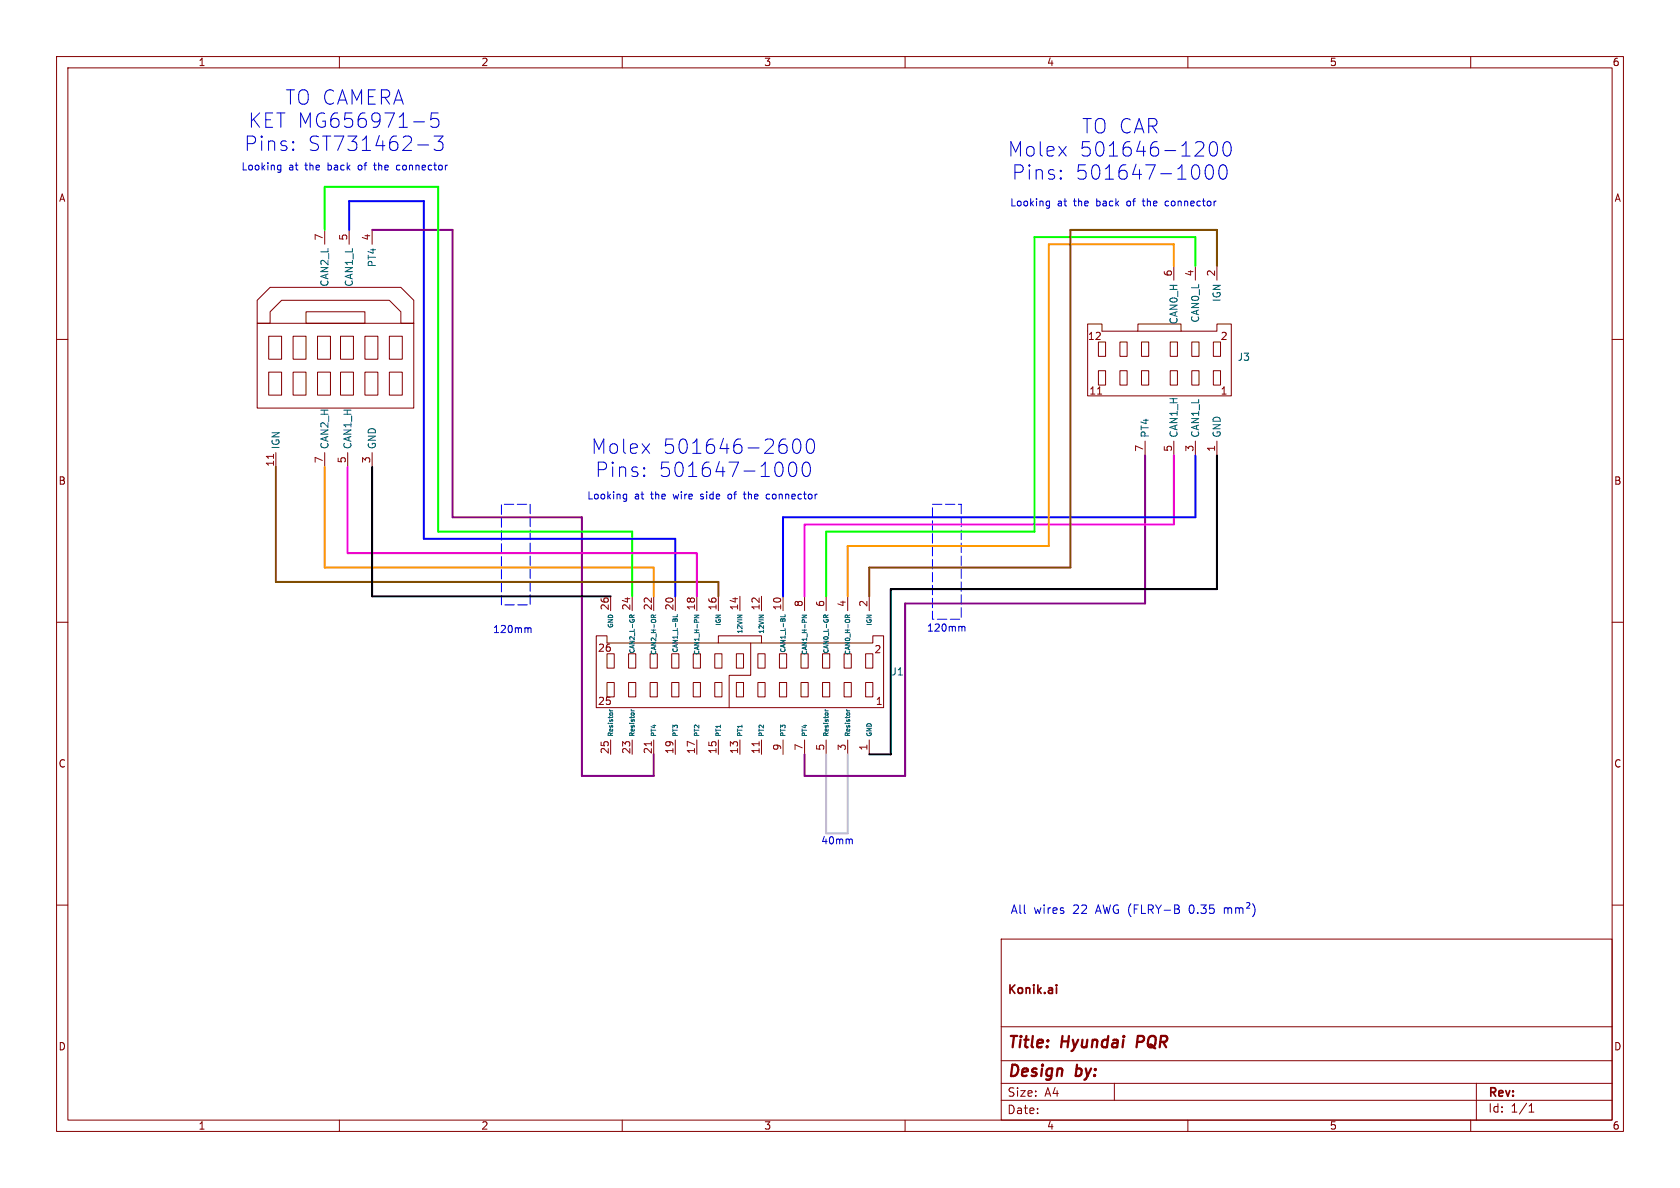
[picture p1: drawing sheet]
<svg xmlns="http://www.w3.org/2000/svg" width="297mm" height="210mm" viewBox="0 0 297 210" stroke-linecap="round" stroke-linejoin="round" font-family="sans-serif">
<g fill="none" stroke="#840000" stroke-width=".18">
<path d="M10 10h277v190h-277zM12 12h273v186h-273zM60 10v2M110 10v2M160 10v2M210 10v2M260 10v2M45.5 57.2h27.7v14.9h-27.7zM45.5 53.1l2.3-2.3h23.1l2.3 2.3v4.1h-2.3v-2.1l-2.1-2h-19l-2 2v2.1h-2.3zM47.5 59.4h2.3v4.1h-2.3zM51.8 59.4h2.3v4.1h-2.3zM54.1 55.1h10.4v2.1h-10.4z"/>
<path d="M56.1 59.4h2.3v4.1h-2.3zM57.4 40.6v2.6M60.2 59.4h2.3v4.1h-2.3zM61.7 40.6v2.6M64.5 59.4h2.3v4.1h-2.3zM65.8 40.6v2.6M68.8 59.4h2.3v4.1h-2.3zM192.3 57.3h2.5v1.2h6.4v-1.2h7.6v1.2h6.3v-1.2h2.6v12.7h-25.4zM194 58.7l.4 .1 .1 .3-.8 .9h.8M201.2 58.5h7.6M207.5 47v2.5M211.3 47v2.5"/>
<path d="M215.1 47v2.5M10 60h2M47.5 65.8h2.3v4.1h-2.3zM51.8 65.8h2.3v4.1h-2.3zM56.1 65.8h2.3v4.1h-2.3zM60.2 65.8h2.3v4.1h-2.3zM64.5 65.8h2.3v4.1h-2.3zM68.8 65.8h2.3v4.1h-2.3zM194 69.7h.8M194.2 60.5h1.3v2.5h-1.3zM194.2 65.5h1.3v2.6h-1.3zM198 60.5h1.3v2.5h-1.3z"/>
<path d="M198 65.5h1.3v2.6h-1.3zM201.8 60.5h1.3v2.5h-1.3zM201.8 65.5h1.3v2.6h-1.3zM202.4 78v2.5M206.9 60.5h1.3v2.5h-1.3zM206.9 65.5h1.3v2.6h-1.3zM207.5 78v2.5M210.7 60.5h1.3v2.5h-1.3zM210.7 65.5h1.3v2.6h-1.3zM211.3 78v2.5M214.5 60.5h1.3v2.5h-1.3zM214.5 65.5h1.3v2.6h-1.3z"/>
<path d="M215.1 78v2.5M285 60h2M48.8 80v2.6M57.4 80v2.6M61.5 80v2.6M65.8 80v2.6M10 110h2M105.4 112.4h1.9v1.3h19.7v-1.3h7.6v1.3h19.7v-1.3h1.9v12.7h-50.8zM107.3 115.6h1.3v2.5h-1.3zM107.9 105.4v2.6M111.1 115.6h1.3v2.5h-1.3zM111.8 105.4v2.6"/>
<path d="M114.9 115.6h1.3v2.5h-1.3zM115.6 105.4v2.6M118.7 115.6h1.3v2.5h-1.3zM119.4 105.4v2.6M122.6 115.6h1.2v2.5h-1.2zM123.2 105.4v2.6M126.4 115.6h1.2v2.5h-1.2zM127 113.7h7.6M127 105.4v2.6M130.2 115.6h1.2v2.5h-1.2zM130.8 105.4v2.6M132.7 113.7v5.7h-3.8v5.7"/>
<path d="M134 115.6h1.3v2.5h-1.3zM134.6 105.4v2.6M137.8 115.6h1.3v2.5h-1.3zM138.4 105.4v2.6M141.6 115.6h1.3v2.5h-1.3zM142.2 105.4v2.6M145.4 115.6h1.3v2.5h-1.3zM146 105.4v2.6M149.2 115.6h1.3v2.5h-1.3zM149.9 105.4v2.6M153 115.6h1.3v2.5h-1.3zM153.7 105.4v2.6"/>
<path d="M285 110h2M107.3 120.7h1.3v2.5h-1.3zM107.9 130.8v2.6M111.1 120.7h1.3v2.5h-1.3zM111.8 130.8v2.6M114.9 120.7h1.3v2.5h-1.3zM115.6 130.8v2.6M118.7 120.7h1.3v2.5h-1.3zM119.4 130.8v2.6M122.6 120.7h1.2v2.5h-1.2zM123.2 130.8v2.6M126.4 120.7h1.2v2.5h-1.2z"/>
<path d="M127 130.8v2.6M130.2 120.7h1.2v2.5h-1.2zM130.8 130.8v2.6M134 120.7h1.3v2.5h-1.3zM134.6 130.8v2.6M137.8 120.7h1.3v2.5h-1.3zM138.4 130.8v2.6M141.6 120.7h1.3v2.5h-1.3zM142.2 130.8v2.6M145.4 120.7h1.3v2.5h-1.3zM146 130.8v2.6M149.2 120.7h1.3v2.5h-1.3z"/>
<path d="M149.9 130.8v2.6M153 120.7h1.3v2.5h-1.3zM153.7 130.8v2.6M10 160h2M177 166h108v32h-108zM285 160h2M60 198v2M110 198v2M160 198v2M177 194.5h108M177 191.5h108M177 187.5h108"/>
<path d="M177 181.5h108M197 191.5v3M210 198v2M260 198v2M261 191.5v6.5M270.3 196.6h.9M270.3 195.5l.4-.4v1.5"/>
</g>
<path d="M201.2 183.1l-.3 2" fill="none" stroke="#840000" stroke-width=".4"/>
<path d="M186.8 174.1v.1M186.8 174.6v1" fill="none" stroke="#840000" stroke-width=".3"/>
<path d="M48.4 80.3v.7M115.2 131.1v.7M134.2 131.1v.7" fill="none" stroke="#a90000" stroke-width=".18"/>
<g fill="none" stroke="#006464" stroke-width=".18">
<path d="M111.7 108.7l-.3 .1-.1 .4M111.7 108.7v.1M111.7 108.8v.4M112.1 108.7l-.4 .3M115.1 109.2v-.3l.2-.2 .2 .1 .1 .4M115.9 108.7l-.3 .3M119.7 108.6v.4h-.8M122.8 108.7h.8l-.8 .5h.8M130.4 108.7h.8l-.8 .5M134.2 108.7h.8l-.8 .5M138.8 108.6v.4h-.8M141.8 108.7h.8l-.8 .5h.8"/>
<path d="M145.6 109.2v-.3l.2-.2 .2 .1v.4M146.4 108.7l-.4 .3M149.8 108.7l-.3 .1-.1 .4M149.8 108.7v.1M149.8 108.8v.4M150.2 108.7l-.4 .3M107.8 125.7h.5M107.8 125.4l.1 .3M111.6 125.7h.5M111.6 125.4l.1 .3M145.9 125.7h.5M145.9 125.4l.1 .3"/>
<path d="M149.7 125.7h.5M149.7 125.4l.1 .3"/>
</g>
<path d="M93.7 89.1v17.8h-5.1v-17.8h5.1M169.9 89.1v20.4h-5.1v-20.4h5.1" fill="none" stroke="#00f" stroke-width=".18" stroke-dasharray="1.7 .6"/>
<path d="M215.1 47v-6.4h-25.9v59.7h-35.5v5.1M48.8 82.6v20.3h78.2v2.5" fill="none" stroke="#804d00" stroke-width=".35"/>
<path d="M65.8 82.6v22.8h42.1M215.1 80.5v23.6h-57.6v29.3h-3.8" fill="none" stroke="#000" stroke-width=".35"/>
<path d="M57.4 40.6v-7.6h20.1v61h34.3v11.4M211.3 47v-5.1h-28.4v52.1h-36.9v11.4" fill="none" stroke="#0f0" stroke-width=".35"/>
<path d="M207.5 47v-3.8h-22.1v53.3h-35.5v8.9M57.4 82.6v17.7h58.2v5.1" fill="none" stroke="#f90" stroke-width=".35"/>
<path d="M61.5 82.6v15.2h61.7v7.6M207.5 80.5v12.2h-65.3v12.7" fill="none" stroke="#f0f" stroke-width=".35"/>
<path d="M65.8 40.6h14.2v50.8h22.9v45.8h12.7v-3.8M202.4 80.5v26.2h-42.4v30.5h-17.8v-3.8" fill="none" stroke="#840084" stroke-width=".35"/>
<path d="M61.7 40.6v-5h13.2v59.7h44.5v10.1M211.3 80.5v10.9h-72.9v14" fill="none" stroke="#00f" stroke-width=".35"/>
<path d="M146 133.4v13.9h3.9v-13.9" fill="none" stroke="#c2c2c2" stroke-width=".35"/>
<g fill="none" stroke="#0000c2" stroke-width=".18">
<path d="M77.5 20h-1.2l-.2 1.2 .4-.3 .8 .2 .3 .3-.1 .9-.4 .2h-.6l-.4-.2M49.3 29.2l.4 .1M49.7 29.2v1l-.2 .2-.3 .1M49.7 30h-.4M51.8 26.4l.1 .1-.1 .1M51.8 25l.1 .1-.1 .2M66 29.2h.5M66.2 28.8l.1 1.2M70.6 29.2l-.4 .1-.1 .1 .1 .5 .4 .1M73.1 21.5h2M73.8 25.6h2M76.7 24.1h1.6l-.8 .9a.69 .69 0 0 1 .8 .5v.6l-.2 .4-.3 .1h-.7l-.4-.2"/>
<path d="M185.2 35.6h.3M185.5 35.6v1l-.1 .2h-.3M185.5 36.3l-.3 .1M187.5 31.4l.2 .2-.2 .1M187.5 30.1l.2 .1-.2 .1M201.9 35.6h.5M202.1 35.1l.1 1.2M206.5 35.6h-.4l-.1 .2v.5l.5 .1M211.2 27.6h1.6M212 29.6l.1 .5-.1 1.1M212.7 25.3l.1 .2-.1 .6M213.3 29.4a.61 .61 0 0 1 .6-.3 .61 .61 0 0 1 .5 .5 1.49 1.49 0 0 1-.5 2.1 .65 .65 0 0 1-.7-.5 2.17 2.17 0 0 1 .1-1.8z"/>
<path d="M214 25.3a.61 .61 0 0 1 .6-.2 .61 .61 0 0 1 .5 .4 1.49 1.49 0 0 1-.5 2.1 .65 .65 0 0 1-.7-.5 2.17 2.17 0 0 1 .1-1.8zM215.7 29.4a.61 .61 0 0 1 .6-.3 .61 .61 0 0 1 .5 .5 1.49 1.49 0 0 1-.5 2.1 .65 .65 0 0 1-.7-.5 2.17 2.17 0 0 1 .1-1.8zM216.4 25.3a.61 .61 0 0 1 .7-.2 .61 .61 0 0 1 .4 .4 1.49 1.49 0 0 1-.5 2.1 .65 .65 0 0 1-.7-.5 2.17 2.17 0 0 1 .1-1.8zM139 78.8l.2 .3-.2 .8M140.4 77.8a.61 .61 0 0 1 .6-.2 .61 .61 0 0 1 .5 .5 1.49 1.49 0 0 1-.5 2 .65 .65 0 0 1-.8-.4 2.17 2.17 0 0 1 .2-1.9zM142.8 77.8a.61 .61 0 0 1 .6-.2 .61 .61 0 0 1 .5 .5 1.49 1.49 0 0 1-.5 2 .65 .65 0 0 1-.7-.4 2.17 2.17 0 0 1 .1-1.9zM110.4 87.4h.4M110.8 87.4v1l-.1 .2h-.3M110.8 88.1l-.4 .1M113.9 84l.1 .1-.1 .1M113.9 82.7l.1 .1-.1 .1M128.8 87.4l-.1 .2 .1 .5"/>
<path d="M131.4 87.4h.5M131.6 86.9v1.1l.3 .2M136.1 87.4h-.4l-.2 .2 .1 .5h.5M138.3 82.2l.1 .5-.1 1M139.8 81.8a.6 .6 0 0 1 .9 .4 1.49 1.49 0 0 1-.5 2 .65 .65 0 0 1-.7-.5 1.98 1.98 0 0 1 .3-1.9zM142.2 81.8a.6 .6 0 0 1 .9 .4 1.49 1.49 0 0 1-.4 2 .65 .65 0 0 1-.8-.5 1.98 1.98 0 0 1 .3-1.9zM93.4 111h.4l.1 .8M170.1 110.8h.4l.1 .8M150.3 148.3l.4 .2v.7M220.4 159.6l.3-.1a.3 .3 0 0 1 .2 .5l-.5 .5h.5M221.4 159.8a1.72 1.72 0 0 1 0 2.2M208.4 160.8v.5"/>
<path d="M216.4 160.5v1M216.4 160.6l.5-.1 .2 .2M217.1 160.7l.2-.2h.4v1M217.1 160.7v.8M218.4 160.6l.5-.1 .2 .2M218.4 160.5v1M219.1 160.7l.2-.2h.4v1M219.1 160.7v.8"/>
</g>
<g font-size="3.5" fill="#0000c2">
<text x="43.9" y="22.8">KET MG656971-5</text>
<text x="50.4" y="18.7">TO CAMERA</text>
<text x="191.3" y="23.8">TO CAR</text>
<text x="43.1" y="26.9">Pins:</text>
<text x="54.3" y="26.9">ST731462-3</text>
<text x="178.1" y="27.9">Molex</text>
<text x="190.8" y="27.9">501646-1200</text>
<text x="178.9" y="32">Pins:</text>
<text x="190.1" y="32">501647-1000</text>
<text x="104.5" y="80.5">Molex</text>
<text x="117.1" y="80.5">501646-2600</text>
<text x="105.2" y="84.6">Pins:</text>
<text x="116.4" y="84.6">501647-1000</text>
</g>
<g font-size="2.8" fill="#840000">
<text x="178" y="185.8">Title:</text>
<text x="187.7" y="185.8">Hyundai</text>
<text x="201.8" y="185.8">PQR</text>
<text x="178" y="190.9">Design</text>
<text x="190.2" y="190.9">by:</text>
</g>
<g font-size="2.1" fill="#0000c2">
<text x="178.6" y="161.8">All</text>
<text x="182.7" y="161.8">wires</text>
<text x="189.7" y="161.8">22</text>
<text x="193.9" y="161.8">AWG (FLRY-B</text>
<text x="210.6" y="161.8">0.35</text>
</g>
<g font-size="2.1" fill="#840000">
<text x="178" y="176.1">Konik.ai</text>
<text x="178" y="197.2">Date:</text>
<text x="178" y="194.1">Size:</text>
<text x="184.7" y="194.1">A4</text>
<text x="263" y="194.3">Rev:</text>
<text x="263" y="196.9">Id:</text>
<text x="267.1" y="196.9">1/1</text>
</g>
<g font-size="1.8" fill="#840000">
<text x="35" y="11.9">1</text>
<text x="85" y="11.9">2</text>
<text x="135" y="11.9">3</text>
<text x="185" y="11.9">4</text>
<text x="235" y="11.9">5</text>
<text x="285" y="11.9">6</text>
<text x="10.3" y="35.9">A</text>
<text x="285.3" y="35.9">A</text>
<text x="191.7" y="60.3">12</text>
<text x="215.7" y="60.3">2</text>
<text x="192.5" y="70">11</text>
<text x="215.7" y="70">1</text>
<text x="10.3" y="85.9">B</text>
<text x="285.3" y="85.9">B</text>
<text x="105.6" y="115.4">26</text>
<text x="154.5" y="115.7">2</text>
<text x="105.6" y="124.8">25</text>
<text x="154.7" y="124.8">1</text>
<text x="10.3" y="135.9">C</text>
<text x="285.3" y="135.9">C</text>
<text x="10.3" y="185.9">D</text>
<text x="285.3" y="185.9">D</text>
<text x="35" y="199.9">1</text>
<text x="85" y="199.9">2</text>
<text x="135" y="199.9">3</text>
<text x="185" y="199.9">4</text>
<text x="235" y="199.9">5</text>
<text x="285" y="199.9">6</text>
</g>
<g font-size="1.8" fill="#0000c2">
<text x="42.6" y="30.3">Looking</text>
<text x="51" y="30.3">at</text>
<text x="54.1" y="30.3">the</text>
<text x="58.2" y="30.3">back</text>
<text x="63.8" y="30.3">of</text>
<text x="66.8" y="30.3">the</text>
<text x="71" y="30.3">connector</text>
<text x="178.5" y="36.7">Looking</text>
<text x="186.9" y="36.7">at</text>
<text x="190" y="36.7">the</text>
<text x="194.1" y="36.7">back</text>
<text x="199.7" y="36.7">of</text>
<text x="202.7" y="36.7">the</text>
<text x="206.9" y="36.7">connector</text>
<text x="103.7" y="88.5">Looking</text>
<text x="112.2" y="88.5">at</text>
<text x="115.2" y="88.5">the</text>
<text x="119.3" y="88.5">wire</text>
<text x="124.3" y="88.5">side</text>
<text x="129.4" y="88.5">of</text>
<text x="132.4" y="88.5">the</text>
<text x="136.5" y="88.5">connector</text>
<text x="87.1" y="112.1">120mm</text>
<text x="163.8" y="111.9">120mm</text>
<text x="145.1" y="149.5">40mm</text>
</g>
<g font-size="1.8" fill="#a90000">
<text x="57.1" y="42.6" transform="rotate(-90 57.1 42.6)">7</text>
<text x="61.5" y="42.6" transform="rotate(-90 61.5 42.6)">5</text>
<text x="65.5" y="42.6" transform="rotate(-90 65.5 42.6)">4</text>
<text x="207.3" y="49" transform="rotate(-90 207.3 49)">6</text>
<text x="211.1" y="49" transform="rotate(-90 211.1 49)">4</text>
<text x="214.9" y="49" transform="rotate(-90 214.9 49)">2</text>
<text x="48.5" y="82.6" transform="rotate(-90 48.5 82.6)">11</text>
<text x="57.1" y="82" transform="rotate(-90 57.1 82)">7</text>
<text x="61.2" y="82" transform="rotate(-90 61.2 82)">5</text>
<text x="65.5" y="82" transform="rotate(-90 65.5 82)">3</text>
<text x="202.2" y="80" transform="rotate(-90 202.2 80)">7</text>
<text x="207.3" y="80" transform="rotate(-90 207.3 80)">5</text>
<text x="211.1" y="80" transform="rotate(-90 211.1 80)">3</text>
<text x="214.9" y="80" transform="rotate(-90 214.9 80)">1</text>
<text x="107.7" y="108" transform="rotate(-90 107.7 108)">26</text>
<text x="111.5" y="108" transform="rotate(-90 111.5 108)">24</text>
<text x="115.3" y="108" transform="rotate(-90 115.3 108)">22</text>
<text x="119.1" y="108" transform="rotate(-90 119.1 108)">20</text>
<text x="122.9" y="108" transform="rotate(-90 122.9 108)">18</text>
<text x="126.7" y="108" transform="rotate(-90 126.7 108)">16</text>
<text x="130.6" y="108" transform="rotate(-90 130.6 108)">14</text>
<text x="134.4" y="108" transform="rotate(-90 134.4 108)">12</text>
<text x="138.2" y="108" transform="rotate(-90 138.2 108)">10</text>
<text x="142" y="107.4" transform="rotate(-90 142 107.4)">8</text>
<text x="145.8" y="107.4" transform="rotate(-90 145.8 107.4)">6</text>
<text x="149.6" y="107.4" transform="rotate(-90 149.6 107.4)">4</text>
<text x="153.4" y="107.4" transform="rotate(-90 153.4 107.4)">2</text>
<text x="107.7" y="133.4" transform="rotate(-90 107.7 133.4)">25</text>
<text x="111.5" y="133.4" transform="rotate(-90 111.5 133.4)">23</text>
<text x="115.3" y="133.4" transform="rotate(-90 115.3 133.4)">21</text>
<text x="119.1" y="133.4" transform="rotate(-90 119.1 133.4)">19</text>
<text x="122.9" y="133.4" transform="rotate(-90 122.9 133.4)">17</text>
<text x="126.7" y="133.4" transform="rotate(-90 126.7 133.4)">15</text>
<text x="130.6" y="133.4" transform="rotate(-90 130.6 133.4)">13</text>
<text x="134.4" y="133.4" transform="rotate(-90 134.4 133.4)">11</text>
<text x="138.2" y="132.8" transform="rotate(-90 138.2 132.8)">9</text>
<text x="142" y="132.8" transform="rotate(-90 142 132.8)">7</text>
<text x="145.8" y="132.8" transform="rotate(-90 145.8 132.8)">5</text>
<text x="149.6" y="132.8" transform="rotate(-90 149.6 132.8)">3</text>
<text x="153.4" y="132.8" transform="rotate(-90 153.4 132.8)">1</text>
</g>
<g font-size="1.8" fill="#006464">
<text x="66.6" y="47.3" transform="rotate(-90 66.6 47.3)">PT4</text>
<text x="58.3" y="50.8" transform="rotate(-90 58.3 50.8)">CAN2_L</text>
<text x="62.6" y="50.8" transform="rotate(-90 62.6 50.8)">CAN1_L</text>
<text x="216" y="53.4" transform="rotate(-90 216 53.4)">IGN</text>
<text x="208.4" y="57.4" transform="rotate(-90 208.4 57.4)">CAN0_H</text>
<text x="212.2" y="57.1" transform="rotate(-90 212.2 57.1)">CAN0_L</text>
<text x="218.7" y="64">J3</text>
<text x="203.3" y="77.5" transform="rotate(-90 203.3 77.5)">PT4</text>
<text x="208.4" y="77.5" transform="rotate(-90 208.4 77.5)">CAN1_H</text>
<text x="212.2" y="77.5" transform="rotate(-90 212.2 77.5)">CAN1_L</text>
<text x="216" y="77.5" transform="rotate(-90 216 77.5)">GND</text>
<text x="49.6" y="79.5" transform="rotate(-90 49.6 79.5)">IGN</text>
<text x="58.3" y="79.5" transform="rotate(-90 58.3 79.5)">CAN2_H</text>
<text x="62.3" y="79.5" transform="rotate(-90 62.3 79.5)">CAN1_H</text>
<text x="66.6" y="79.5" transform="rotate(-90 66.6 79.5)">GND</text>
<text x="157.5" y="119.6">J1</text>
</g>
<g font-size="1.1" fill="#006464">
<text x="108.6" y="111.2" transform="rotate(-90 108.6 111.2)">GND</text>
<text x="127.6" y="110.8" transform="rotate(-90 127.6 110.8)">IGN</text>
<text x="131.4" y="112.2" transform="rotate(-90 131.4 112.2)">12VIN</text>
<text x="135.2" y="112.2" transform="rotate(-90 135.2 112.2)">12VIN</text>
<text x="154.3" y="110.8" transform="rotate(-90 154.3 110.8)">IGN</text>
<text x="112.4" y="115.7" transform="rotate(-90 112.4 115.7)">CAN2_L-GR</text>
<text x="116.2" y="115.9" transform="rotate(-90 116.2 115.9)">CAN2_H-OR</text>
<text x="120" y="115.5" transform="rotate(-90 120 115.5)">CAN1_L-BL</text>
<text x="123.8" y="115.9" transform="rotate(-90 123.8 115.9)">CAN1_H-PN</text>
<text x="139.1" y="115.5" transform="rotate(-90 139.1 115.5)">CAN1_L-BL</text>
<text x="142.9" y="115.9" transform="rotate(-90 142.9 115.9)">CAN1_H-PN</text>
<text x="146.7" y="115.7" transform="rotate(-90 146.7 115.7)">CAN0_L-GR</text>
<text x="150.5" y="115.9" transform="rotate(-90 150.5 115.9)">CAN0_H-OR</text>
<text x="108.6" y="130.3" transform="rotate(-90 108.6 130.3)">Resistor</text>
<text x="112.4" y="130.3" transform="rotate(-90 112.4 130.3)">Resistor</text>
<text x="116.2" y="130.3" transform="rotate(-90 116.2 130.3)">PT4</text>
<text x="120" y="130.3" transform="rotate(-90 120 130.3)">PT3</text>
<text x="123.8" y="130.3" transform="rotate(-90 123.8 130.3)">PT2</text>
<text x="127.6" y="130.3" transform="rotate(-90 127.6 130.3)">PT1</text>
<text x="131.4" y="130.3" transform="rotate(-90 131.4 130.3)">PT1</text>
<text x="135.2" y="130.3" transform="rotate(-90 135.2 130.3)">PT2</text>
<text x="139.1" y="130.3" transform="rotate(-90 139.1 130.3)">PT3</text>
<text x="142.9" y="130.3" transform="rotate(-90 142.9 130.3)">PT4</text>
<text x="146.7" y="130.3" transform="rotate(-90 146.7 130.3)">Resistor</text>
<text x="150.5" y="130.3" transform="rotate(-90 150.5 130.3)">Resistor</text>
<text x="154.3" y="130.3" transform="rotate(-90 154.3 130.3)">GND</text>
</g>
</svg>
